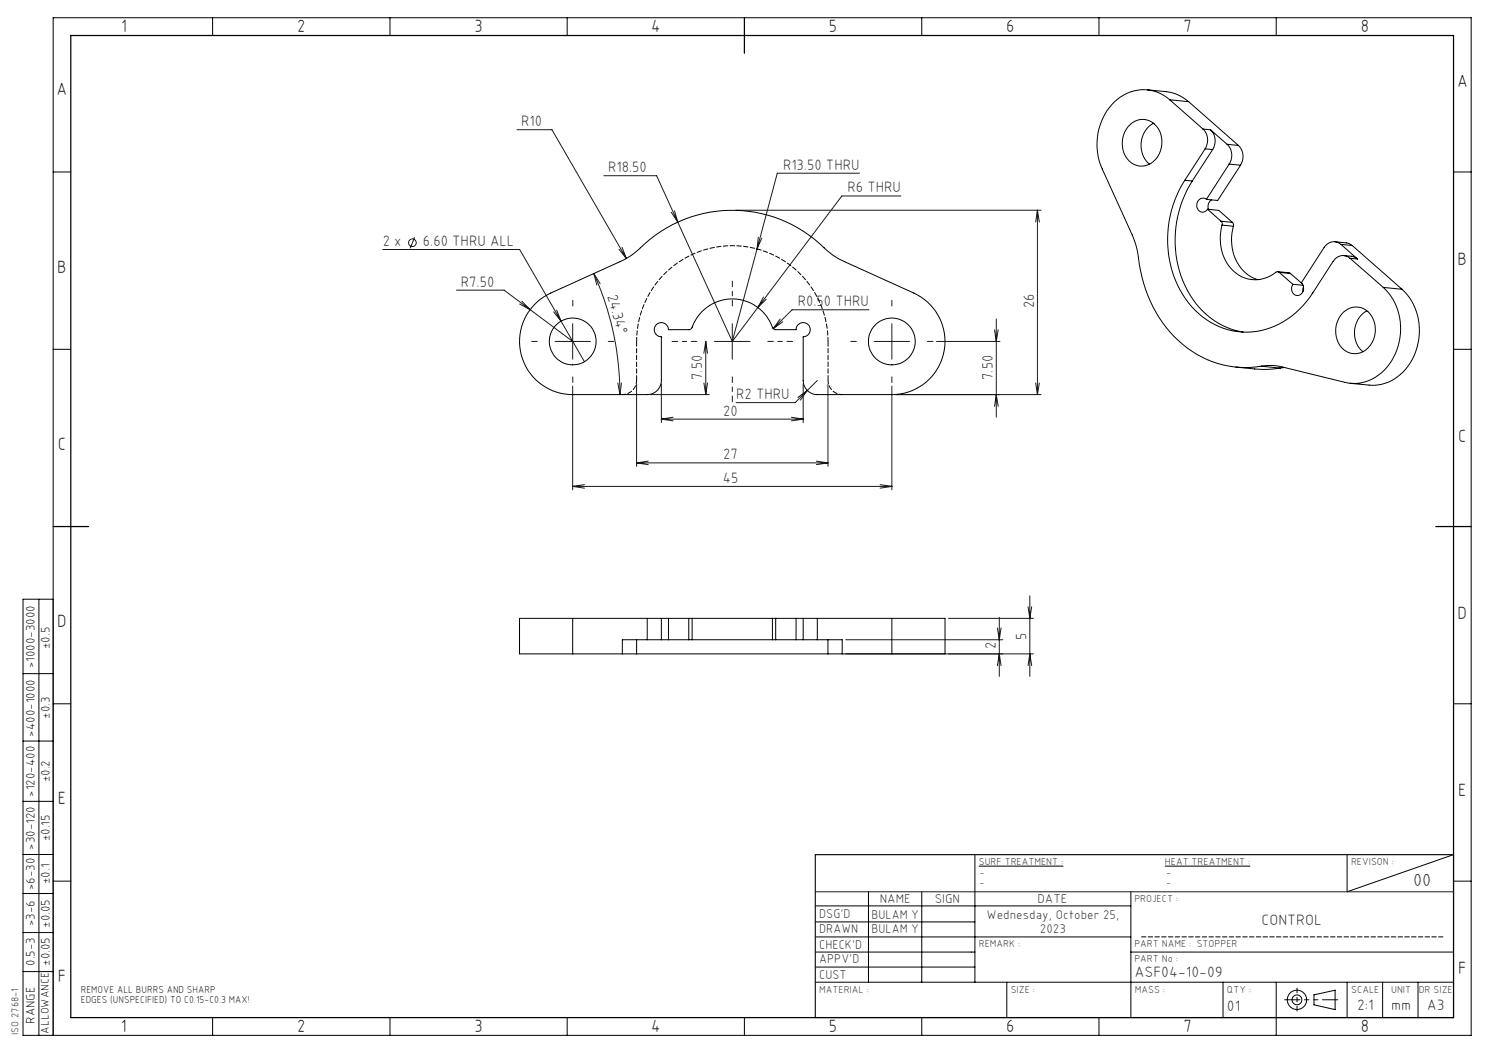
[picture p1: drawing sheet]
<svg xmlns="http://www.w3.org/2000/svg" width="420mm" height="297mm" viewBox="0 0 420 297" stroke-linecap="round" stroke-linejoin="round" font-family="sans-serif">
<g fill="none" stroke="#191924" stroke-width=".28">
<path d="M145.8 36.6h9.9l21 36.3M170.3 49.6h14.9l6 13M189.3 59.9l1.9 2.7M190.3 59.4l.9 3.2M207.5 59.3h86.2M242.4 48.9h-23.1l-12.7 47.4M254.1 55.3h-16.6l-30.9 41M292.6 59.3v52M292.6 59.3l.6 3.3M292.6 59.3l-.5 3.3M107.9 70.4h38.7l18.3 31.6M116.9 66.9l-1.2 3.1"/>
<path d="M167.5 77.1a83.1 83.1 0 0 1 7.4 34.2M167.5 77.1l1.8 2.9M167.5 77.1l.8 3.3M174.6 70.3l2.1 2.6M175.5 69.8l1.2 3.1M191.2 62.6l15.4 33.7M213.9 66.9l-.4 3.3 1.4-3M128.8 81.8h13.4l7.3 5.5M146.6 85.8l2.9 1.5M147.2 84.9l2.3 2.4M149.5 87.3l12 9M156.6 96.3h9.9"/>
<path d="M157 87.5l1.3 3.1-2.1-2.6M161.5 91.3v10M199.1 96.3v15M199.1 96.3l.5 3.3M199.1 96.3l-.6 3.3M201.5 96.3h10.1M206.6 91.3v10M215.3 83.8l-1.5 2.9 2.3-2.3M220.1 90l-2 2.7M220.8 90.7l-2.7 2M245.1 87.4h-21.7l-5.3 5.3M246.6 96.3h9.9"/>
<path d="M251.6 91.3v10M264.2 96.3h17.8M280.5 93l.5 3.3 .6-3.3M281 90v27.6M161.5 108.9v29.3M174.3 108l.6 3.3M175.3 108l-.4 3.3M179.6 108.3v23.2M183.6 111.3h16.5M186.5 108.3v10.9M186.5 118.2h40.1M186.5 118.2l3.4 .5"/>
<path d="M189.9 117.7l-3.4 .5M198.5 108l.6 3.3M199.6 108l-.5 3.3M223.2 117.7l3.4 .5M225 112.1l2.7-2-2 2.8M226.6 108.3v10.9M226.6 118.2l-3.4 .5M230.5 107.3l-6.2 6.3h-16.7M233.5 108.3v23.2M251.6 108.9v29.3M252.6 111.3h41.1M280.5 114.6l.5-3.3 .6 3.3"/>
<path d="M292.1 108l.5 3.3M293.2 108l-.6 3.3M161.5 137.2h90.1M161.5 137.2l3.4 .5M164.9 136.7l-3.4 .5M179.6 130.6h53.9M179.6 130.6l3.2 .5M182.8 130.1l-3.2 .5M230.3 130.1l3.2 .5M233.5 130.6l-3.2 .5M248.2 136.7l3.4 .5M251.6 137.2l-3.4 .5"/>
<path d="M267.5 174.4h24M281.3 177.1l.6 3.3 .5-3.3M281.9 174.1v16.7M290 171.1l.5 3.3 .5-3.3M290.5 168.1v22.7M238.5 180.4h44.4M281.3 187.7l.6-3.3 .5 3.3M290 187.7l.5-3.3 .5 3.3M291.5 184.4h-53M230 251.5h180"/>
<circle cx="116.3" cy="68.5" r="1.08"/>
</g>
<g fill="none" stroke="#000" stroke-width=".28">
<path d="M60 5v5M110 5v5M160 5v5M260 5v5M310 5v5M360 5v5M318.3 35.6a5.2 5.2 0 0 1 5.4-1.7 5.2 5.2 0 0 1 3.8 4.1 6.7 6.7 0 0 1-5.4 8.8 6 6 0 0 1-5.5-7l.5-2.2zM323.6 25.3l5.3 .6a11.4 11.4 0 0 1 6.4 2.8M325.4 34.7a7.2 7.2 0 0 0-1.2 11.6M330 28.1a11.7 11.7 0 0 0-17.8 3.1 17.4 17.4 0 0 0-1.3 16.5l8.5 18.6a24.9 24.9 0 0 1 2 8.4 35 35 0 0 0 17.5 26 27 27 0 0 0 16.9 2.6M330 28.1l9.3 8.3M330 28.1l5.3 .6"/>
<path d="M335.3 28.7l14 12.3M339.3 36.4a4.5 4.5 0 0 1 .6 5.6M339.3 36.4l2.2 .2M341.5 36.6a4.5 4.5 0 0 1 .6 5.6M341.5 36.6l4.6 4.1M15 48.5h5M334.2 50.9a30.4 30.4 0 0 0 2 35.6 20.4 20.4 0 0 0 30.4 .7l2.9-3.3 6.5-10.2a3.1 3.1 0 0 1 4.8-.9M334.2 50.9l2.1 .1M336.3 51a30.4 30.4 0 0 0 2 35.7 20.9 20.9 0 0 0 12.4 7M339.9 42l-5.7 8.9M339.9 42l2.2 .2M340.3 56.2a1.92 1.92 0 0 0-2.5 .6 1.92 1.92 0 0 0 .2 2.5 1.54 1.54 0 0 0 2.6-.3"/>
<path d="M340.6 59l3.8 3.4M340.6 59l3.2 .3 3.8 3.4M341.7 56.4a2.25 2.25 0 0 0-.8 2.7M342.1 42.2l-5.8 8.8M346.1 40.7a4.4 4.4 0 0 1 .6 5.6M346.1 40.7l3.2 .3M346.7 46.3l-6.4 9.9M346.7 46.3l3.2 .3M349.3 41a4.5 4.5 0 0 1 .6 5.6M349.9 46.6l-6.4 9.9-3.2-.3M410 48.5h5M344.4 62.4l.3 .5v.6"/>
<path d="M344.4 62.4l3.2 .3M344.7 63.5a12.4 12.4 0 0 0 5.7 14.6 9.7 9.7 0 0 0 9.8-1.4l.6 .1M344.7 63.5l3.2 .3M347.6 62.7l.3 .5v.6M347.9 63.8a12.3 12.3 0 0 0 5.7 14.7l1.2 .4M360.4 76.6l3.2 .3 .4 .2M360.8 76.8l3.9 3.4M360.8 76.8l3.2 .3M364 77.1l3.3 2.9M376.6 68.2l3.4 .3 1.4 .7M378.2 68.9a3.1 3.1 0 0 0-4.7 .9l-6.4 10a1.97 1.97 0 0 1 .4 2.5 1.97 1.97 0 0 1-2.3 .8 2.23 2.23 0 0 1-.5-2.9M378.2 68.9l3.2 .3"/>
<path d="M378.2 68.9l4.7 4.2M379.1 72.1a6.1 6.1 0 0 1 3.4 .6l.4 .4M380.8 72.8l9.4 8.3M380.8 72.8l2.1 .3M381.4 69.2l14.1 12.4M15 98.5h5M151.5 85.2l1.8-1.4 2.1-1.1 19.5-8.9a21.5 21.5 0 0 0 7.1-5.2 37.2 37.2 0 0 1 51.8 2.4l3.6 2.4 20.3 9.3a15 15 0 0 1 8.5 16.8 15 15 0 0 1-14.6 11.8h-21.1a4 4 0 0 1-3.9-4v-12.3a2 2 0 0 0 2-2 2 2 0 0 0-2.1-2 2 2 0 0 0-2 2h-5.8l-.6-.3a12.2 12.2 0 0 0-11.5-8.4 12.2 12.2 0 0 0-11.6 8.4l-.5 .3h-5.9a2 2 0 0 0-2-2 2 2 0 0 0-2 2 2 2 0 0 0 1.9 2v12.3a4 4 0 0 1-3.9 4h-21.1a15 15 0 0 1-13.9-9.6 15 15 0 0 1 3.9-16.5zM364.7 80.2l2.9 .3M367.7 80.9l-.2 1.3M379 88a5.2 5.2 0 0 1 8.7 2.9 6.7 6.7 0 0 1-5.4 8.9 6 6 0 0 1-5.5-7.1l.2-1.5 .6-1.4zM385.6 87.7a7.2 7.2 0 0 0-1.2 11.5M390.2 81.1a16.6 16.6 0 0 1-2.2 25.3 11.2 11.2 0 0 1-8.7 1.4l-17.6-4.3a13.8 13.8 0 0 0-5.9-.2"/>
<path d="M390.2 81.1l5.3 .5M395.5 81.6a16.6 16.6 0 0 1-2.2 25.3 11.1 11.1 0 0 1-7.1 1.7l-5.3-.5M410 98.5h5M348.6 103.5l7.8 .7 4.7-.4M355.8 103.3l5.3 .5M362.3 103.6l-1.2 .2M11 169v123M15 169h-8.5v123h408.5v-287h-400v287M161.5 174.4h-15v10h15M161.5 174.4v10M161.5 174.4h21.1M182.6 174.4h3.9"/>
<path d="M182.6 174.4v6M186.5 174.4h2.1M186.5 174.4v6M188.6 174.4h5.7M188.6 174.4v6M194.3 174.4h.9M194.3 174.4v6M195.2 174.4h22.7M195.2 174.4v6M217.9 174.4h.9M217.9 174.4v6M218.8 174.4h5.7"/>
<path d="M218.8 174.4v6M224.5 174.4h2.1M224.5 174.4v6M226.6 174.4h3.9M226.6 174.4v6M230.5 174.4h21.1M230.5 174.4v6M251.6 174.4h15v10h-15M251.6 174.4v10M6.5 190h8.5M15 198.5h5M161.5 184.4h14"/>
<path d="M175.5 184.4h4.1M179.6 184.4h53.9M179.6 180.4v4M182.6 180.4h3.9M182.6 180.4h-7.1v4M186.5 180.4h2.1M188.6 180.4h5.7M194.3 180.4h.9M195.2 180.4h22.7M217.9 180.4h.9M218.8 180.4h5.7M224.5 180.4h2.1"/>
<path d="M226.6 180.4h3.9M230.5 180.4h7.1v4M233.5 184.4h4.1M233.5 180.4v4M237.6 184.4h14M410 198.5h5M6.5 209h8.5M6.5 226h8.5M6.5 241h8.5M6.5 252h8.5M15 248.5h5M230 255.5h89"/>
<path d="M245 251.5v25.5M260 251.5v25.5M275 241v36M276.1 244.3h23.8M319 251.5v35.5M328.6 244.3h24.1M380 241v10.5l30-10.5v46h-180M410 248.5h5M6.5 274h8.5M6.5 263h8.5M230 268.5h45M230 277h180"/>
<path d="M230 272.8h45M230 260h45M230 264.3h89M284 277v10M319 268.5h91M345 277v10M360 277v15M380 277v10M390 277v10M400 277v10M60 287v5M110 287v5"/>
<path d="M160 287v5M210 287v5M260 287v5M310 287v5M370.6 280.6l6-1.3v5.5l-6-1.4z"/>
<circle cx="161.5" cy="96.3" r="6.6"/>
<circle cx="251.5" cy="96.3" r="6.6"/>
<circle cx="365.8" cy="282" r="1.38"/>
<circle cx="365.8" cy="282" r="2.72"/>
</g>
<path d="M151.6 96.3h-1.6M161.6 86.3v-1.6M171.6 96.3h1.6M241.6 96.3h-1.6M251.6 86.3v-1.6M261.6 96.3h1.6M161.6 106.3v1.6M251.6 106.3v1.6" fill="none" stroke="#191924" stroke-width=".28" stroke-dasharray="15.2 1.3 1.3 1.3"/>
<path d="M196.6 96.3h-7M206.6 86.3v-7M216.6 96.3h7M206.6 106.3v7" fill="none" stroke="#191924" stroke-width=".28" stroke-dasharray="15.2 1.3 1.3 1.3" stroke-dashoffset="13.6"/>
<path d="M365.9 278.7v6.5" fill="none" stroke="#000" stroke-width=".28" stroke-dasharray="15.2 1.3 1.3 1.3" stroke-dashoffset="13.9"/>
<path d="M407 264.3h-85" fill="none" stroke="#000" stroke-width=".28" stroke-dasharray="1.3 .6"/>
<path d="M377.4 282h-15.1" fill="none" stroke="#000" stroke-width=".28" stroke-dasharray="6.3 1.3 1.3 1.3 1.3 1.3" stroke-dashoffset="2"/>
<path d="M20 10h390v277h-390zM210 5v10M15 148.5h10M405 148.5h10" fill="none" stroke="#000" stroke-width=".35"/>
<path d="M410 241h-180v46" fill="none" stroke="#191924" stroke-width=".35"/>
<path d="M233.6 96.3v11M179.6 107.3v-11" fill="none" stroke="#000" stroke-width=".28" stroke-dasharray="1.3 .6" stroke-dashoffset="-.1"/>
<path d="M175.6 111.3a4 4 0 0 0 4-4M233.6 107.3a4 4 0 0 0 4 4" fill="none" stroke="#000" stroke-width=".28" stroke-dasharray="1.3 .6" stroke-dashoffset=".4"/>
<path d="M179.6 96.3a27 27 0 0 1 27-27 27 27 0 0 1 27 27" fill="none" stroke="#000" stroke-width=".28" stroke-dasharray="1.3 .6" stroke-dashoffset=".1"/>
<g font-size="5">
<text x="34.2" y="9.1">1</text>
<text x="83.8" y="9.1">2</text>
<text x="133.8" y="9.1">3</text>
<text x="183.7" y="9.1">4</text>
<text x="233.8" y="9.1">5</text>
<text x="283.8" y="9.1">6</text>
<text x="333.8" y="9.1">7</text>
<text x="383.8" y="9.1">8</text>
<text x="16" y="26.9">A</text>
<text x="411" y="24.6">A</text>
<text x="16.2" y="76.9">B</text>
<text x="411.2" y="74.6">B</text>
<text x="411.3" y="124.6">C</text>
<text x="16.3" y="126.9">C</text>
<text x="16.2" y="176.9">D</text>
<text x="411.2" y="174.6">D</text>
<text x="16.3" y="226.9">E</text>
<text x="411.3" y="224.6">E</text>
<text x="411.3" y="274.6">F</text>
<text x="16.3" y="276.9">F</text>
<text x="34.1" y="291.1">1</text>
<text x="83.8" y="291.1">2</text>
<text x="133.8" y="291.1">3</text>
<text x="183.7" y="291.2">4</text>
<text x="233.8" y="291.1">5</text>
<text x="283.8" y="291.1">6</text>
<text x="333.8" y="291.2">7</text>
<text x="383.8" y="291.2">8</text>
</g>
<text font-size="4.9" fill="#191924" x="398.6" y="249.9">00</text>
<g font-size="4.2" fill="#191924">
<text x="147" y="35.6">R10</text>
<text x="220.9" y="47.9">R13.50 THRU</text>
<text x="171.5" y="48.6">R18.50</text>
<text x="239" y="54.3">R6 THRU</text>
<text x="108" y="69.4">2 x</text>
<text x="119.3" y="69.4">6.60 THRU ALL</text>
<text x="130" y="80.8">R7.50</text>
<text x="171.3" y="83.4" transform="rotate(75 171.3 83.4)">24.34°</text>
<text x="225" y="86.4">R0.50 THRU</text>
<text x="291.7" y="86.8" transform="rotate(-90 291.7 86.8)">26</text>
<text x="198.1" y="107.1" transform="rotate(-90 198.1 107.1)">7.50</text>
<text x="280.1" y="107.1" transform="rotate(-90 280.1 107.1)">7.50</text>
<text x="207.7" y="112.6">R2 THRU</text>
<text x="204" y="117.2">20</text>
<text x="204" y="129.6">27</text>
<text x="203.9" y="136.2">45</text>
<text x="280.9" y="183" transform="rotate(-90 280.9 183)">2</text>
<text x="289.5" y="180.4" transform="rotate(-90 289.5 180.4)">5</text>
<text x="355.9" y="260.8">CONTROL</text>
<text x="320" y="275.6">ASF04-10-09</text>
<text x="346.1" y="285">01</text>
<text x="382.8" y="284.8">2:1</text>
<text x="392.4" y="284.8">mm</text>
<text x="402.5" y="284.8">A3</text>
</g>
<g font-size="3.6" fill="#191924">
<text x="248.1" y="254.6">NAME</text>
<text x="263.7" y="254.6">SIGN</text>
<text x="292.6" y="254.6">DATE</text>
<text x="231.1" y="258.9">DSG'D</text>
<text x="231.1" y="263.3">DRAWN</text>
<text x="245.8" y="263.3">BULAM Y</text>
<text x="245.8" y="259.3">BULAM Y</text>
<text x="231.1" y="267.5">CHECK'D</text>
<text x="231.1" y="271.6">APPV'D</text>
<text x="231.1" y="276">CUST</text>
</g>
<g font-size="3.5">
<text x="14.1" y="183.1" transform="rotate(-90 14.1 183.1)">±0.5</text>
<text x="9.8" y="188.5" transform="rotate(-90 9.8 188.5)">&gt;1000-3000</text>
<text x="14.1" y="202.8" transform="rotate(-90 14.1 202.8)">±0.3</text>
<text x="9.8" y="207.8" transform="rotate(-90 9.8 207.8)">&gt;400-1000</text>
<text x="14.1" y="220.7" transform="rotate(-90 14.1 220.7)">±0.2</text>
<text x="9.8" y="224.7" transform="rotate(-90 9.8 224.7)">&gt;120-400</text>
<text x="9.8" y="239.7" transform="rotate(-90 9.8 239.7)">&gt;30-120</text>
<text x="14.1" y="237.3" transform="rotate(-90 14.1 237.3)">±0.15</text>
<text x="9.8" y="251" transform="rotate(-90 9.8 251)">&gt;6-30</text>
<text x="14.1" y="249.3" transform="rotate(-90 14.1 249.3)">±0.1</text>
<text x="9.8" y="261.3" transform="rotate(-90 9.8 261.3)">&gt;3-6</text>
<text x="14.1" y="261.7" transform="rotate(-90 14.1 261.7)">±0.05</text>
<text x="9.8" y="272.4" transform="rotate(-90 9.8 272.4)">0.5-3</text>
<text x="14.1" y="272.4" transform="rotate(-90 14.1 272.4)">±0.05</text>
<text x="9.8" y="288.7" transform="rotate(-90 9.8 288.7)">RANGE</text>
</g>
<g font-size="3.5" fill="#191924">
<text x="278.3" y="259.1">Wednesday, October 25,</text>
<text x="293.3" y="263.2">2023</text>
</g>
<text font-size="3.2" x="13.8" y="291.5" transform="rotate(-90 13.8 291.5)">ALLOWANCE</text>
<g font-size="2.8" fill="#191924">
<text x="276.1" y="244">SURF TREATMENT :</text>
<text x="328.6" y="244">HEAT TREATMENT :</text>
<text x="381.1" y="244">REVISON :</text>
<text x="276.3" y="250">-</text>
<text x="276.3" y="247">-</text>
<text x="329" y="250">-</text>
<text x="329" y="247">-</text>
<text x="320" y="254.4">PROJECT :</text>
<text x="276.1" y="267.2">REMARK :</text>
<text x="320" y="267.2">PART NAME : STOPPER</text>
<text x="320" y="271.4">PART No :</text>
<text x="231.1" y="279.9">MATERIAL :</text>
<text x="285.1" y="279.9">SIZE :</text>
<text x="320.1" y="279.9">MASS :</text>
<text x="346.1" y="279.9">QTY :</text>
<text x="381.1" y="279.9">SCALE</text>
<text x="392.4" y="279.9">UNIT</text>
<text x="400.2" y="279.9">DR SIZE</text>
<text x="5.3" y="291.9" transform="rotate(-90 5.3 291.9)">ISO 2768-1</text>
</g>
<g font-size="2.8">
<text x="22.8" y="280.1">REMOVE ALL BURRS AND SHARP</text>
<text x="22.8" y="283">EDGES (UNSPECIFIED) TO C0.15-C0.3 MAX!</text>
</g>
</svg>
